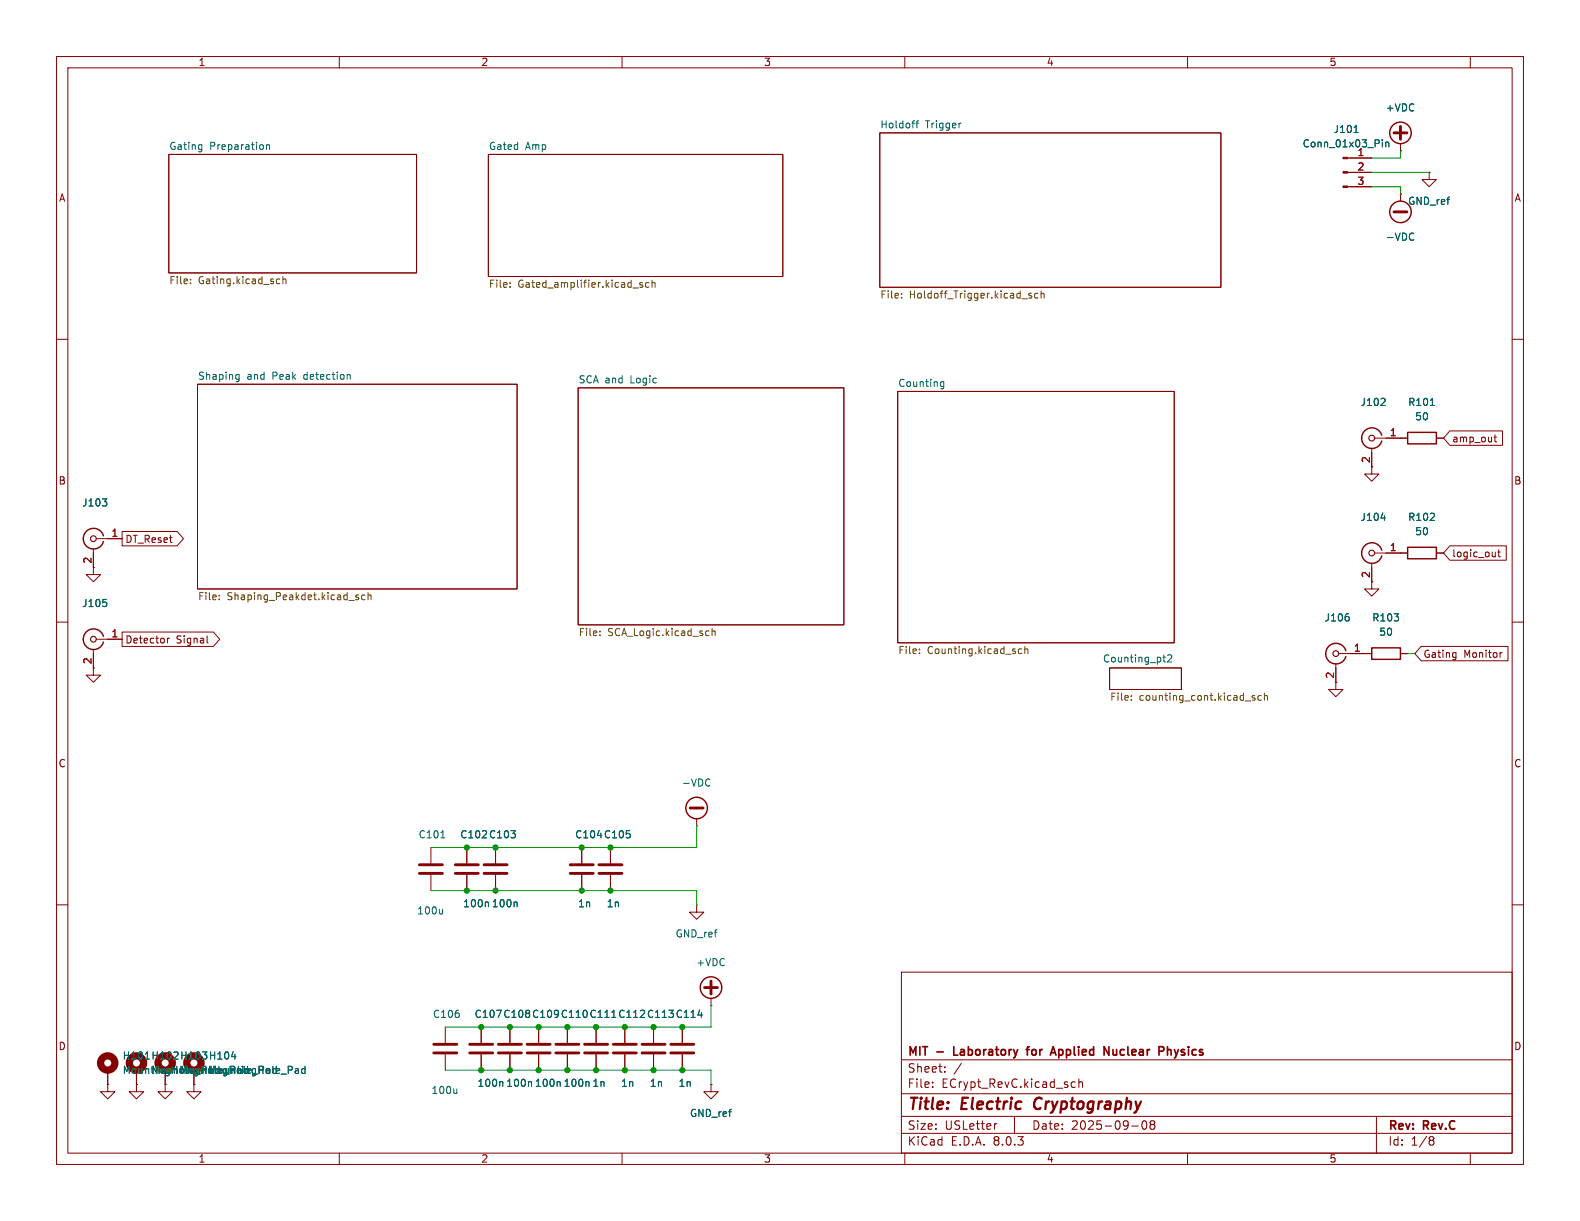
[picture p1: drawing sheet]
<svg xmlns="http://www.w3.org/2000/svg" width="279mm" height="216mm" viewBox="0 0 279 216" stroke-linecap="round" stroke-linejoin="round" font-family="sans-serif">
<g fill="none" stroke="#840000" stroke-width=".18">
<path d="M10 10h259.4v195.9h-259.4zM12 12h255.4v191.9h-255.4zM60 10v2M110 10v2M160 10v2M210 10v2M260 10v2M29.8 27.3h43.9v21h-43.9zM86.4 27.3h52v21.6h-52zM155.6 23.5h60.3v27.3h-60.3zM238.4 33h4.2M238.4 30.5h4.2"/>
<path d="M238.4 27.9h4.2M247.6 26.7h.1M247.6 34.3h.1M247.6 25.4v1.3M247.6 34.3v1.3M252.7 30.5v1.3h1.3l-1.3 1.2-1.2-1.2h1.2M252.7 30.5h.1M10 60h2M267.4 60h2M34.9 67.9h56.5v36.2h-56.5zM102.2 68.6h47v41.9h-47zM158.7 69.2h48.9v44.5h-48.9z"/>
<path d="M242.6 79.2v4.6h1.2l-1.2 1.3-1.3-1.3h1.3M243.1 77.5h5.8M254 77.5h1.3M256.4 76.2h9.3v2.5h-9.3l-1.1-1.2zM264.2 77.3h.5M264.4 76.9v1.1l.3 .1M16.5 97v4.6h1.3l-1.3 1.3-1.3-1.3h1.3M17 95.3h4.6M21.6 94h9.7l1.1 1.3-1.1 1.2h-9.7zM242.6 99.6v4.5h1.2l-1.2 1.3-1.3-1.3h1.3M243.1 97.8h5.8M254 97.8h1.3"/>
<path d="M256.4 96.5h10v2.6h-10l-1.1-1.3zM264.4 97.6v.9M264.4 98.3v.1M264.8 97.6h.5M265 97.2v1.1l.3 .2M10 110h2M16.5 114.8v4.6h1.3l-1.3 1.3-1.3-1.3h1.3M17 113h4.6M21.6 111.8h16.1l1.2 1.2-1.2 1.3h-16.1zM29.6 112.9v.8M30 112.9l-.4 .2M36.6 112.4v1.1l.2 .2"/>
<path d="M196.2 118.1h12.7v3.8h-12.7zM236.2 117.3v4.6h1.3l-1.3 1.3-1.3-1.3h1.3M236.7 115.6h5.9M247.6 115.6h1.3M251.3 114.3h15.4v2.5h-15.4l-1.1-1.2zM257.3 115.4l.2 .1M257.5 115.4v1l-.2 .2M257.5 116.2h-.2M265.6 115.4l-.3 .1M267.4 110h2M10 160h2M76.2 149.9v2.8"/>
<path d="M76.2 154.7v2.8M82.5 149.9v2.8M82.5 154.7v2.8M87.6 149.9v2.8M87.6 154.7v2.8M102.9 149.9v2.8M102.9 154.7v2.8M107.9 149.9v2.8M107.9 154.7v2.8M123.2 146.1h.1M123.2 144.8v1.3M267.4 160h2"/>
<path d="M123.2 160v1.3h1.3l-1.3 1.3-1.3-1.3h1.3M123.2 160h.1M125.7 177.8h.1M125.7 176.5v1.3M159.4 171.9h108v32h-108zM19 191.8v1.2h1.3l-1.3 1.3-1.2-1.3h1.2M19 191.8h.1M19 189.2v2.6M24.1 191.8v1.2h1.3l-1.3 1.3-1.2-1.3h1.2M24.1 191.8h.1M24.1 189.2v2.6M29.2 191.8v1.2h1.3l-1.3 1.3-1.3-1.3h1.3"/>
<path d="M29.2 191.8h.1M29.2 189.2v2.6M34.3 191.8v1.2h1.3l-1.3 1.3-1.3-1.3h1.3M34.3 191.8h.1M34.3 189.2v2.6M78.7 181.6v2.8M78.7 186.4v2.8M85.1 181.6v2.8M85.1 186.4v2.8M90.2 181.6v2.8M90.2 186.4v2.8M95.2 181.6v2.8"/>
<path d="M95.2 186.4v2.8M100.3 181.6v2.8M100.3 186.4v2.8M105.4 181.6v2.8M105.4 186.4v2.8M110.5 181.6v2.8M110.5 186.4v2.8M115.6 181.6v2.8M115.6 186.4v2.8M120.6 181.6v2.8M120.6 186.4v2.8M125.7 191.8v1.2h1.3l-1.3 1.3-1.2-1.3h1.2"/>
<path d="M125.7 191.8h.1M159.4 197.4h108M159.4 193.4h108M159.4 187.4h108M164.9 192.1v.2M164.9 191.4v.1M167.1 189.4v.2M167.1 188.7v.1M170 188l-1.3 1.9M176.3 198.7l-.3 .1M179.4 197.4v3M189.7 191.3l.4 .1"/>
<path d="M190.1 192.2l-.4 .1M190.8 191.4l.2-.1 .4 .1v.9M190.8 190.8v1.5M200.1 199.1h1.2M202.1 198.3a.81 .81 0 0 0 .3 1.4l.2-.2 .2-.4-.2-.8M203.6 198.8l-.2 .3v.3l.2 .3 .5-.1 .1-.2-.1-.4-.2-.2M203.6 198.8l-.2-.3 .2-.3 .5 .1 .1 .2-.3 .3M203.6 198.8h.3M243.4 197.4v6.5M60 203.9v2M110 203.9v2M159.4 200.4h108"/>
<path d="M160 203.9v2M210 203.9v2M253 201h.3l.3 .3-.3 .3M253 201.6h.3M253.3 201.6l.2 .2 .1 .4-.3 .3h-.3M260 203.9v2"/>
</g>
<path d="M183.2 194.4a1.27 1.27 0 0 0-.1 1.6" fill="none" stroke="#840000" stroke-width=".4"/>
<path d="M168.7 185.1v1.5h.7M181.5 185.6h.5M182 185.1l-.3 .2v1.3M185.9 186.1h.7M186.2 185.1l.5 1.5M195.2 185.1l.9 1.5v-1.5M196.8 185.6v.8l.1 .1 .3 .1M206.5 185.7l.2-.1h.3l.1 1M206.5 185.1v1.5" fill="none" stroke="#840000" stroke-width=".3"/>
<g fill="none" stroke="#006464" stroke-width=".18">
<path d="M35.6 25.6h.1M35.7 25.6v1l-.1 .2M35.7 26.4h-.1M47.1 25.6v.8M47.1 25.7l.2-.1h.3l.1 .8M162 21.8h.4M162.4 21.3l-.3 .2v1.1M169.8 21.8h.1M239.5 23.4h.7M244.4 24.7v.1M244.4 25.1v.9M245 25.1v.9"/>
<path d="M245 25.3l.2-.2 .3 .1 .1 .8M249.8 41.2l.2 .1M250 42.4l-.2 .1M41.9 66.2l.4 .1M42.3 66.2v1.1l-.1 .1-.3 .1M42.3 67l-.4 .1M61.6 66.2l.3 .2v.7M166.3 68.1l.2 .2h.4M166.9 67.6l-.4-.1-.2 .2M166.9 67.5v1l-.2 .3-.4-.1M244.8 70.5l.1 .2v.3l-.7 .7h.7M252.9 71.7h.8"/>
<path d="M18.1 88.2h.8l-.4 .5M18.8 88.8l.1 .1-.1 .5M244.2 91.6h.8M18.2 106h.6M18.8 106.5l.1 .2-.1 .5M205.6 116.2h.5M206 117.1h.1M206.5 115.9l.5-.1 .2 .4-.8 .9h.8M238.5 109.1l.1 .2-.1 .4M125.3 137.7l.2 .2M125.5 138.9l-.2 .1M78 148.2h.7"/>
<path d="M91.3 159.5l.2 .2v.6M78.2 160.8v.8M78.2 161.5l-.1 .1M123.4 179.5h.8M40.9 186.8h.8M52.4 189h.2l.2 .1v.7M52.8 189.7l-.4 .1M52.8 189.3h-.4M53.9 189h-.3l-.3 .2 .2 .5h.4M53.9 188.5v1.3M80.8 192.5v.9M80.8 193.2l-.2 .2"/>
</g>
<g fill="none" stroke="#725600" stroke-width=".18">
<path d="M33.7 50v.2M33.7 49.4v.1M49.1 49.3l.4 .1M49.5 50.1l-.4 .1M50 49.4l.2-.1 .3 .1 .1 .8M50 48.9v1.3M90.2 50.7v.1M90.2 50v.1M113.6 50h-.3l-.2 .1 .1 .2 .4 .1v.3h-.5M114.8 50h-.4l-.2 .2 .1 .5h.5M115.3 50.1l.2-.1h.3l.1 .8M115.3 49.5v1.3"/>
<path d="M159.4 52.6v.1M159.4 51.9v.1M182.4 51.9h-.3l-.2 .1 .1 .2 .4 .1v.3h-.5M183.6 51.9h-.4l-.3 .2 .2 .5h.5M184.1 52l.2-.1h.3v.8M184.1 51.4v1.3M38.8 105.9v.1M38.8 105.3v.1M63 105.6l.4 .1v.2l-.1 .1h-.4M63 105.3h.4M64.5 105.3l-.3-.1-.3 .2 .2 .6h.4M65.1 105.3l.2-.1 .3 .1v.7"/>
<path d="M65.1 104.8v1.2M106.1 112.3v.1M106.1 111.6v.1M125 111.6h.4M125.4 112.3l-.4 .1M125.9 111.7l.2-.1h.3l.1 .8M125.9 111.1v1.3M162.6 115.5v.1M162.6 114.8v.1M180.7 114.8l-.4-.1-.2 .3 .1 .5h.5M181.2 114.8l.2-.1 .3 .1 .1 .8M181.2 114.3v1.3"/>
<path d="M200.1 123.7v.1M200.1 123v.2M221.9 123h-.3l-.2 .2 .1 .1 .4 .2v.3h-.5M223 123h-.3l-.3 .2 .2 .6h.4M223.6 123.1l.2-.1h.3v.8M223.6 122.6v1.2"/>
</g>
<g fill="none" stroke="#840000" stroke-width=".25">
<path d="M240.8 77.5a1.82 1.82 0 0 0 1.5 1.8 1.82 1.82 0 0 0 2-1.3M244.3 77a1.81 1.81 0 0 0-2-1.3 1.81 1.81 0 0 0-1.5 1.8M248.9 76.5h5.1v2h-5.1zM18.3 94.7a1.81 1.81 0 0 0-2.8-.9 1.81 1.81 0 0 0 0 2.9 1.81 1.81 0 0 0 2.8-.9M240.8 97.8a1.82 1.82 0 0 0 1.5 1.8 1.82 1.82 0 0 0 2-1.3M244.3 97.3a1.81 1.81 0 0 0-2-1.3 1.81 1.81 0 0 0-1.5 1.8M248.9 96.8h5.1v2h-5.1zM18.3 112.5a1.81 1.81 0 0 0-2.8-.9 1.81 1.81 0 0 0 0 2.9 1.81 1.81 0 0 0 2.8-1M238 115.1a1.82 1.82 0 0 0-2.8-1 1.82 1.82 0 0 0 0 3 1.82 1.82 0 0 0 2.8-1M242.6 114.6h5v2h-5z"/>
<circle cx="247.6" cy="37.5" r="1.9"/>
<circle cx="247.6" cy="23.5" r="1.9"/>
<circle cx="123.2" cy="142.9" r="1.9"/>
<circle cx="125.7" cy="174.6" r="1.9"/>
</g>
<g fill="none" stroke="#840000" stroke-width=".2">
<circle cx="242.6" cy="77.5" r=".51"/>
<circle cx="16.5" cy="95.3" r=".51"/>
<circle cx="242.6" cy="97.8" r=".51"/>
<circle cx="16.5" cy="113" r=".51"/>
<circle cx="236.2" cy="115.6" r=".51"/>
</g>
<g fill="none" stroke="#840000" stroke-width=".51">
<path d="M246.5 23.5h2.3M246.5 37.5h2.3M247.6 22.4v2.2M74.2 154.4h4M74.2 152.9h4M80.5 154.4h4.1M80.5 152.9h4.1M85.6 154.4h4.1M85.6 152.9h4.1M100.8 154.4h4.1M100.8 152.9h4.1M105.9 154.4h4.1"/>
<path d="M105.9 152.9h4.1M122 142.9h2.3M124.6 174.6h2.3M125.7 173.5v2.3M76.7 186.2h4.1M76.7 184.7h4.1M83.1 186.2h4M83.1 184.7h4M88.1 186.2h4.1M88.1 184.7h4.1M93.2 186.2h4.1M93.2 184.7h4.1"/>
<path d="M98.3 186.2h4.1M98.3 184.7h4.1M103.4 186.2h4M103.4 184.7h4M108.5 186.2h4M108.5 184.7h4M113.5 186.2h4.1M113.5 184.7h4.1M118.6 186.2h4.1M118.6 184.7h4.1"/>
</g>
<g fill="#840000" stroke="#840000" stroke-width=".18">
<path d="M237.5 32.9h.9v.2h-.9z"/>
<path d="M237.5 30.4h.9v.2h-.9z"/>
<path d="M237.5 27.8h.9v.3h-.9z"/>
</g>
<g fill="none" stroke="#840000" stroke-width="1.3">
<circle cx="19" cy="188" r="1.27"/>
<circle cx="24.1" cy="188" r="1.27"/>
<circle cx="29.2" cy="188" r="1.27"/>
<circle cx="34.3" cy="188" r="1.27"/>
</g>
<path d="M242.6 33h5v1.3M242.6 30.5h10.1M247.6 26.7v1.2h-5M248.9 115.6h1.3M76.2 157.5h47v2.5M123.2 146.1v3.8h-47M125.7 177.8v3.8h-47M78.7 189.2h47v2.6" fill="none" stroke="#009600" stroke-width=".18"/>
<g fill="#009600" stroke="#009600" stroke-width=".18">
<circle cx="90.2" cy="189.2" r=".46"/>
<circle cx="95.2" cy="189.2" r=".46"/>
<circle cx="95.2" cy="181.6" r=".46"/>
<circle cx="105.4" cy="189.2" r=".46"/>
<circle cx="105.4" cy="181.6" r=".46"/>
<circle cx="120.6" cy="189.2" r=".46"/>
<circle cx="115.6" cy="189.2" r=".46"/>
<circle cx="100.3" cy="181.6" r=".46"/>
<circle cx="100.3" cy="189.2" r=".46"/>
<circle cx="120.6" cy="181.6" r=".46"/>
<circle cx="110.5" cy="189.2" r=".46"/>
<circle cx="110.5" cy="181.6" r=".46"/>
<circle cx="115.6" cy="181.6" r=".46"/>
<circle cx="82.5" cy="149.9" r=".46"/>
<circle cx="87.6" cy="149.9" r=".46"/>
<circle cx="82.5" cy="157.5" r=".46"/>
<circle cx="87.6" cy="157.5" r=".46"/>
<circle cx="102.9" cy="149.9" r=".46"/>
<circle cx="107.9" cy="157.5" r=".46"/>
<circle cx="102.9" cy="157.5" r=".46"/>
<circle cx="107.9" cy="149.9" r=".46"/>
<circle cx="90.2" cy="181.6" r=".46"/>
<circle cx="85.1" cy="189.2" r=".46"/>
<circle cx="85.1" cy="181.6" r=".46"/>
</g>
<g font-size="2.8" fill="#840000">
<text x="160.4" y="196.8">Title:</text>
<text x="170.1" y="196.8">Electric</text>
<text x="183.7" y="196.8">Cryptography</text>
</g>
<g font-size="2.1" fill="#840000">
<text x="160.4" y="189.9">Sheet:</text>
<text x="160.4" y="187.1">MIT</text>
<text x="165.7" y="187.1">-</text>
<text x="169.3" y="187.1">Laboratory</text>
<text x="182.9" y="187.1">for</text>
<text x="187.8" y="187.1">Applied</text>
<text x="197.7" y="187.1">Nuclear</text>
<text x="208" y="187.1">Physics</text>
<text x="160.4" y="192.6">File:</text>
<text x="166.5" y="192.6">ECrypt_RevC.kicad_sch</text>
<text x="160.4" y="202.8">KiCad</text>
<text x="160.4" y="200">Size:</text>
<text x="167.1" y="200">USLetter</text>
<text x="168.1" y="202.8">E.D.A.</text>
<text x="175.7" y="202.8">8.0.3</text>
<text x="182.4" y="200">Date:</text>
<text x="189.4" y="200">2025-09-08</text>
<text x="245.4" y="200.2">Rev:</text>
<text x="245.4" y="202.8">Id:</text>
<text x="249.5" y="202.8">1/8</text>
<text x="251.8" y="200.2">Rev.C</text>
</g>
<g font-size="1.8" fill="#840000">
<text x="35" y="11.9">1</text>
<text x="85" y="11.9">2</text>
<text x="135" y="11.9">3</text>
<text x="185" y="11.9">4</text>
<text x="235" y="11.9">5</text>
<text x="10.3" y="35.9">A</text>
<text x="267.7" y="35.9">A</text>
<text x="242.3" y="82" transform="rotate(-90 242.3 82)">2</text>
<text x="256.7" y="78.4">amp_out</text>
<text x="10.3" y="85.9">B</text>
<text x="267.7" y="85.9">B</text>
<text x="16.3" y="99.8" transform="rotate(-90 16.3 99.8)">2</text>
<text x="22.1" y="96.2">DT_Reset</text>
<text x="256.7" y="98.7">logic_out</text>
<text x="242.3" y="102.3" transform="rotate(-90 242.3 102.3)">2</text>
<text x="22.1" y="114">Detector</text>
<text x="31.2" y="114">Signal</text>
<text x="16.3" y="117.5" transform="rotate(-90 16.3 117.5)">2</text>
<text x="251.6" y="116.5">Gating</text>
<text x="258.8" y="116.5">Monitor</text>
<text x="236" y="120.1" transform="rotate(-90 236 120.1)">2</text>
<text x="10.3" y="135.9">C</text>
<text x="267.7" y="135.9">C</text>
<text x="10.3" y="185.9">D</text>
<text x="267.7" y="185.9">D</text>
<text x="35" y="205.8">1</text>
<text x="85" y="205.8">2</text>
<text x="135" y="205.8">3</text>
<text x="185" y="205.8">4</text>
<text x="235" y="205.8">5</text>
</g>
<g font-size="1.8" fill="#006464">
<text x="155.6" y="22.8">Holdoff</text>
<text x="163.6" y="22.8">Trigger</text>
<text x="235.7" y="23.7">J101</text>
<text x="244.9" y="19.9">+VDC</text>
<text x="29.8" y="26.6">Gating</text>
<text x="37.1" y="26.6">Preparation</text>
<text x="86.4" y="26.6">Gated</text>
<text x="92.9" y="26.6">Amp</text>
<text x="230.3" y="26.3">Conn_01x03_Pin</text>
<text x="248.9" y="36.4">GND_ref</text>
<text x="244.9" y="42.8">-VDC</text>
<text x="34.9" y="67.2">Shaping</text>
<text x="43.7" y="67.2">and</text>
<text x="48.3" y="67.2">Peak</text>
<text x="54" y="67.2">detection</text>
<text x="102.2" y="67.9">SCA and</text>
<text x="111.6" y="67.9">Logic</text>
<text x="158.7" y="68.5">Counting</text>
<text x="240.5" y="72">J102</text>
<text x="248.9" y="72">R101</text>
<text x="250.1" y="74.5">50</text>
<text x="14.4" y="89.8">J103</text>
<text x="240.5" y="92.3">J104</text>
<text x="248.9" y="92.3">R102</text>
<text x="250.1" y="94.8">50</text>
<text x="14.4" y="107.5">J105</text>
<text x="234.1" y="110.1">J106</text>
<text x="242.6" y="110.1">R103</text>
<text x="243.8" y="112.6">50</text>
<text x="194.9" y="117.2">Counting_pt2</text>
<text x="120.5" y="139.3">-VDC</text>
<text x="73.9" y="148.4">C101</text>
<text x="81.3" y="148.4">C102 C103</text>
<text x="101.6" y="148.4">C104 C105</text>
<text x="73.7" y="161.9">100u</text>
<text x="81.8" y="160.6">100n 100n</text>
<text x="102.1" y="160.6">1n</text>
<text x="107.2" y="160.6">1n</text>
<text x="119.4" y="166">GND_ref</text>
<text x="123" y="171">+VDC</text>
<text x="76.5" y="180.2">C106</text>
<text x="83.8" y="180.2">C107 C108 C109 C110 C111 C112 C113 C114</text>
<text x="21.6" y="187.6">H101 H102 H103 H104</text>
<text x="21.6" y="190.1">MountingHole_PadMountingHole_Pad</text>
<text x="26.7" y="190.1">MountingHole_Pad</text>
<text x="31.8" y="190.1">MountingHole_Pad</text>
<text x="76.2" y="193.6">100u</text>
<text x="84.3" y="192.4">100n 100n 100n 100n 1n</text>
<text x="109.7" y="192.4">1n</text>
<text x="114.8" y="192.4">1n</text>
<text x="119.9" y="192.4">1n</text>
<text x="121.9" y="197.7">GND_ref</text>
</g>
<g font-size="1.8" fill="#a90000">
<text x="240" y="27.7">1</text>
<text x="240" y="30.2">2</text>
<text x="240" y="32.8">3</text>
<text x="245.7" y="77.2">1</text>
<text x="19.6" y="95">1</text>
<text x="245.7" y="97.5">1</text>
<text x="19.6" y="112.8">1</text>
<text x="239.3" y="115.3">1</text>
</g>
<g font-size="1.8" fill="#725600">
<text x="29.8" y="50.6">File:</text>
<text x="35.1" y="50.6">Gating.kicad_sch</text>
<text x="86.4" y="51.2">File:</text>
<text x="91.6" y="51.2">Gated_amplifier.kicad_sch</text>
<text x="155.6" y="53.1">File:</text>
<text x="160.8" y="53.1">Holdoff_Trigger.kicad_sch</text>
<text x="34.9" y="106.5">File:</text>
<text x="40.1" y="106.5">Shaping_Peakdet.kicad_sch</text>
<text x="102.2" y="112.8">File:</text>
<text x="107.5" y="112.8">SCA_Logic.kicad_sch</text>
<text x="158.7" y="116">File:</text>
<text x="164" y="116">Counting.kicad_sch</text>
<text x="196.2" y="124.2">File:</text>
<text x="201.4" y="124.2">counting_cont.kicad_sch</text>
</g>
</svg>
